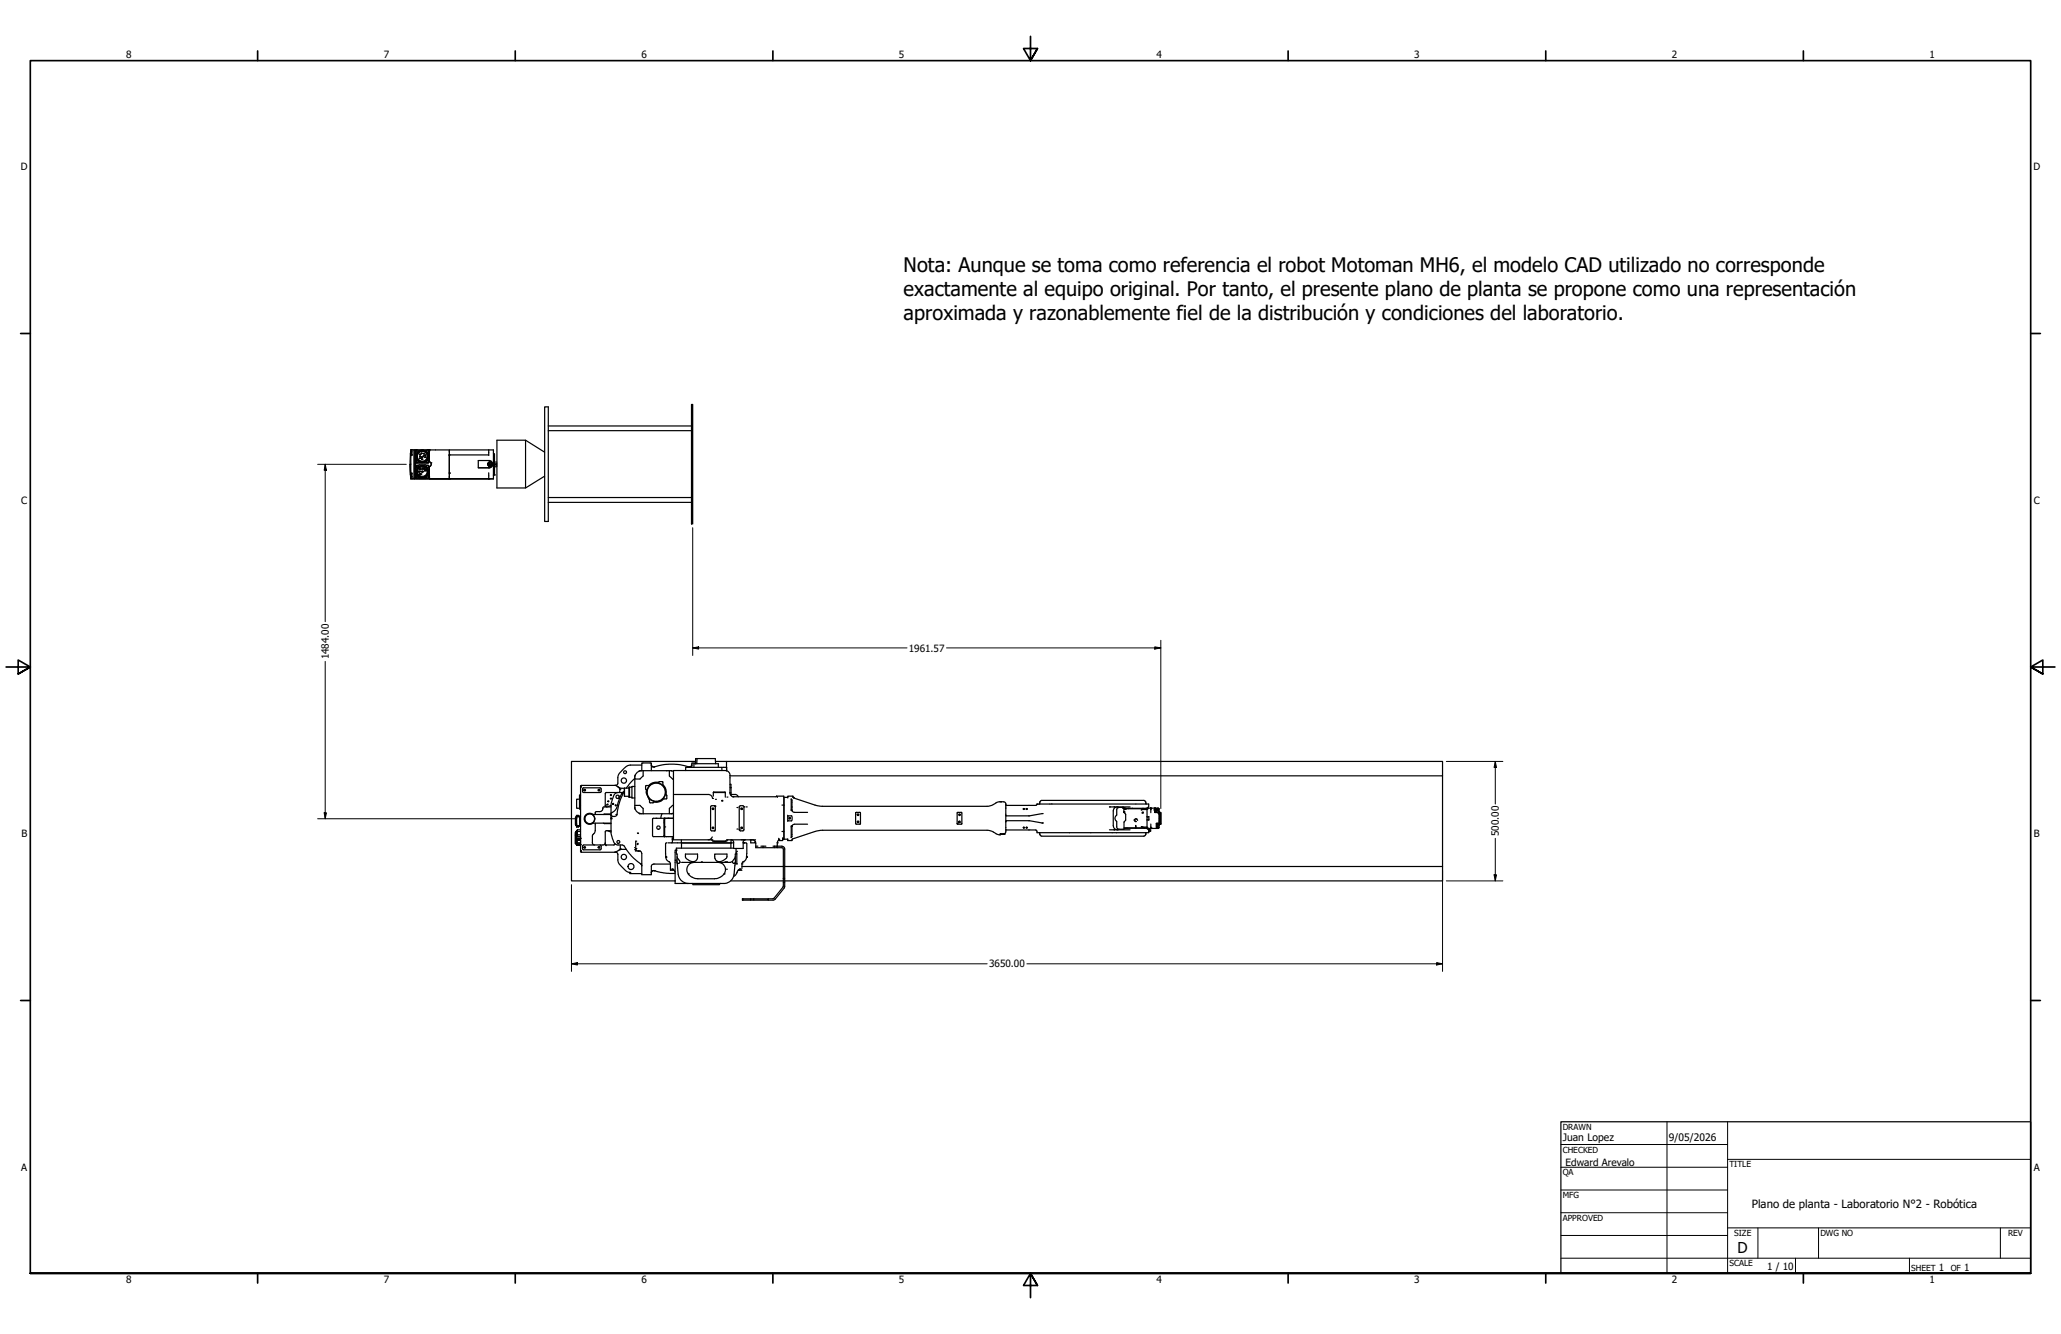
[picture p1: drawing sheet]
<svg xmlns="http://www.w3.org/2000/svg" width="864mm" height="559mm" viewBox="0 0 864 559" stroke-linecap="round" stroke-linejoin="round" font-family="sans-serif">
<!-- layer: Visible (ANSI) -->
<g fill="none" stroke="#000" stroke-width=".51">
<path d="M228.2 170.4h1.5v48h-1.5zM229.7 178.4h60.1M289.8 169.4h.5v50.1h-.5zM171.8 194.5l.2 4.4M171.8 194.5v.1M172 198.9l.1 1.7M172 198.9h.1M172.1 198.2h.6v2.3h-.4zM172.2 190.7v7.5M172.3 188.4l-.5 6.1M172.3 188.4l-.2 2.3h.6v-2.3M172.3 188.4h.4"/>
<path d="M172.3 198.4v1.3M172.3 189.2v1.3M172.3 198.4h.4M172.3 189.2h.4M172.3 190.5h.4M172.3 199.7h.4M172.7 188.4h.8v12h-.8M174.1 196.3l.1-.3a1.2 1.2 0 0 0 1.3-1.2h2.9a1.3 1.3 0 0 0 1.4 1.3v.3M174.1 196.3v2.6l.5 .4M174.1 188.8l.3-.4-.2 .3v5l.2 .2h5.1l.2-.2M174.1 200l.4 .4M174.1 200l.3 .4"/>
<path d="M174.1 196.3h.1M174.1 197.6h.1M174.1 188.8v11.2M174.1 197.4v.4M174.1 188.7v.1M174.2 199.1l.2 1.3h1.1h-1.1M174.2 193.7l.2 .2h5.1l.2-.2M174.4 197.5a2.57 2.57 0 0 1 2.5-2.5 2.57 2.57 0 0 1 2.6 2.5M174.4 197.5a2.57 2.57 0 0 0 2.5 2.7 2.57 2.57 0 0 0 2.6-2.7M174.4 191.1a2.57 2.57 0 0 1 2.5-2.6 2.57 2.57 0 0 1 2.6 2.6M174.4 191.1a2.57 2.57 0 0 0 2.5 2.6 2.57 2.57 0 0 0 2.6-2.6 2.57 2.57 0 0 1-2.6 2.6 2.57 2.57 0 0 1-2.5-2.6zM174.4 197.5a2.54 2.54 0 0 1 2.6-2.5 2.54 2.54 0 0 1 2.5 2.5"/>
<path d="M174.4 197.5a2.54 2.54 0 0 0 2.6 2.5 2.54 2.54 0 0 0 2.5-2.5 2.54 2.54 0 0 1-2.5 2.6 2.54 2.54 0 0 1-2.6-2.6zM174.4 191.1a2.54 2.54 0 0 1 2.6-2.5 2.54 2.54 0 0 1 2.5 2.5M174.4 191.1a2.54 2.54 0 0 0 2.6 2.6 2.54 2.54 0 0 0 2.5-2.6M174.4 191.1a2.54 2.54 0 0 0 2.6 2.5 2.54 2.54 0 0 0 2.5-2.5M174.4 191.1h.1M174.5 191.1a2.48 2.48 0 0 1 2.5-2.5 2.48 2.48 0 0 1 2.5 2.5M174.5 191.1a2.48 2.48 0 0 0 2.5 2.5 2.48 2.48 0 0 0 2.5-2.5 2.48 2.48 0 0 1-2.5 2.5 2.48 2.48 0 0 1-2.5-2.5zM174.6 197.5a2.41 2.41 0 0 1 2.4-2.4 2.41 2.41 0 0 1 2.4 2.4M174.6 197.5a2.41 2.41 0 0 0 2.4 2.5 2.41 2.41 0 0 0 2.4-2.5M174.6 199.3l-.2 .8 .4 .2 .4-.2M174.6 199.3l.5 .2 .5 1h2.7l.5-1 .5-.2M174.9 191.1a2.1 2.1 0 0 1 2.1-2.1 2.1 2.1 0 0 1 2.1 2.1"/>
<path d="M174.9 197.5a2.03 2.03 0 0 1 2.1-2 2.03 2.03 0 0 1 2 2M175.2 195.2l-.7-.2-.1 .8M175.2 189.2a.48 .48 0 0 0-.3-.7 .48 .48 0 0 0-.6 .6 .48 .48 0 0 0 .7 .3M175.3 194.9l-1.1 .2v.9M175.8 198.6l.2-.3 .4 .3M175.8 196.5l.3-.3 .3 .3M175.8 196.5l.3 .3 .3-.3M175.8 198.6l.2 .2 .4-.2M175.8 198.6l.3 .3 .3-.3M175.8 196.5h.1M175.9 191.9h.2M175.9 191.1h.2"/>
<path d="M175.9 192h.2M175.9 191.9v.1M176.1 191.9v.1M176.4 196.5h.1M176.6 191.5h.2zM176.6 189.9h.2M176.7 192.2l.1 .3zM177.2 196.2h.2M177.3 191.1h.2M177.5 190h.2M177.5 190v.1M177.7 190v.1"/>
<path d="M178 190.6h.2M178 190.7h.2M178 190.6v.1M178.1 197h.1M178.2 190.6v.1M178.6 194.9h.9l.2 1.1M178.7 195.2l.7-.2 .2 .3-.1 .5M178.7 189.2a.48 .48 0 0 1 .3-.7 .48 .48 0 0 1 .6 .6 .48 .48 0 0 1-.7 .3M179.3 199.3l.3 .8-.5 .2-.4-.2M179.5 191.1h.1M179.7 199.1l-.2 1.3h-1.1h1.1M179.8 188.5l.1 .3"/>
<path d="M179.8 198.8l-.1 .4-.4 .1M179.9 195.9v4.6l8.4 .1h-14.8M179.9 195.9v3.6v-1.4M179.9 190.8v-1.5v3.6M179.9 192.9l.1 .3M179.9 199.5v.5M179.9 192.9v.1a1.41 1.41 0 0 1 .1 2.5l-.1 .4M179.9 188.8v.5M179.9 200l-.4 .4M179.9 188.8l-.4-.4 .2 5.3M179.9 200l-.4 .5M179.9 188.4l8.4 .1"/>
<path d="M179.9 188.4l-6.4 .1v12.1M179.9 188.4v4.5M180.5 193.9l.2 .9-.8 1.1M188.3 190.6h.1M188.3 188.9v10.5M188.3 199.4v.6M188.3 198.2v.2M188.3 190.6v.1M188.3 190.6h16.5M200.4 192.9h4.5a1.52 1.52 0 0 1 1.5 1.5 1.52 1.52 0 0 1-1.5 1.6h-4.5zM200.4 196h4.5M204.3 194.4a.98 .98 0 0 1 1-1 .98 .98 0 0 1 1 1"/>
<path d="M204.3 194.4a.98 .98 0 0 0 1 1 .98 .98 0 0 0 1-1M204.3 194.4h.1M204.5 194.4v.1M204.5 194.5l.4 .6M204.8 193.7l-.3 .6M204.8 188.5h2v12.1M204.8 198.1v2.4h-16.5v-1.1M204.8 188.5h-16.5v1M204.8 188.5v2.3M204.9 195.1l.1 .1M204.9 193.6h.9l.4 .8-.4 .7h-.9l-.4-.7zM204.9 195.1v.1"/>
<path d="M205 195.2h.7M205 193.6h.6M205.8 195.1v.1M205.9 193.7l.3 .6M205.9 195.1l-.2 .1M206.2 194.5l-.3 .6M206.2 194.4v.1M206.3 194.4h.1M206.4 194.4l-.4 1.1-1.1 .5M206.8 190.1h.4v8.8h-.4M207.2 193.5h1M207.2 195.5h1"/>
<path d="M207.6 194.5l.4 .3M208 194.8h.2M208.2 184.4h12v20h-12zM208.2 194.2l-.6 .2 .4 .4M220.2 184.4l8 5M228.2 199.5l-8 4.9M229.7 180.4h60.1M172.1 200.6h1.4M172.3 200.5l-.2 .1M173.5 200.6h33.3M174.2 200.2l.2 .2M179.7 200.2l-.2 .2"/>
<path d="M188.3 200.5l18.5 .1M229.7 208.4h60.1M229.7 210.4h60.1M291.5 319.6h-1.6v1.8M291.5 319h-52v50h43.4M291.5 317.8v2.1v-2.1h8.2l.1 2.1M292.1 317.8l-.1 2.1M299.8 319h4.6l.1 3.9v-1.5h-2M304.4 319h300.1v6M242.8 334.8h-1.2v3.8h1.2M243.3 337.2v-4.1l-.5-.1v6h.5M243.6 329.2h-.3v27.6h.3"/>
<path d="M244.2 330.2l7.4-.2 .3 .4v1.2l-.4 .4h-7l-.4-.4zM254.1 338l-1.4 .3a1.42 1.42 0 0 1-1.4 1.7h-1.7l-.2 1.2M254.6 338h1.4M256 337.4l-1.9 .6M258.9 329.6l-1-.6h-14.3v.7h-.3M258.9 329.6l1.1 .6 3.5-.1M258.9 329.6a1.71 1.71 0 0 1 .6 2.4M259 332a1.95 1.95 0 0 0-1.8 1.2l-1.2 3.7v12.1l1.2 3.7a2.02 2.02 0 0 0 1.8 1.2l2.4 .3a27.2 27.2 0 0 0 7.5 8.1v.3l-.1-.3M259.4 333.4v.7M260.7 332h.3M261 332h-7.2l-.2 5.7 .5 .3M261 332h-.1a14.2 14.2 0 0 0-2.6 6.7l-.9 1.1-1.4 .8"/>
<path d="M261 332l.6-.5a27.8 27.8 0 0 0-3.2 10.1l-.8 .4a1.14 1.14 0 0 0-1.6 .8v.2M261.6 330.2l.1 3.4zM261.7 333.6h1.8M263.5 329.8h.3v4.1h-.3zM263.8 333.9h1M263.8 329.8h1M264.8 329.5v4.7l1.2 .1M264.9 329.4l-.1 .1M264.9 329.4h1.1M266 338.1l.3 1M266 326.3v11.8M266 337.4h2.2l1.3 1.2v2.3"/>
<path d="M266 338.1a2.95 2.95 0 0 0 2.7 2.8M266 326.1l-3.6 4M266 326.1v.2M266.3 324.6l-.3 1M268.7 322.8l-1 .3M268.7 322.8a3 3 0 0 0-2.7 3.3M268.7 322.8h.8M268.9 320.5h-5a8.6 8.6 0 0 0-5 5.3v2.2a.99 .99 0 0 1-1.2 1M268.9 322.8v-3.2h4v3.2M269.5 322.8h11v2.3l1.3 1.2h.4M269.5 322.8v2.3l-1.3 1.2h-2.2M270.6 329.2l1.1-.1a6 6 0 0 1 4.5-1.6l1.4-.1 .2 1.2a5.2 5.2 0 0 1 1.4 4.4l.2 1.5-1.2 .1a6 6 0 0 1-4.5 1.6l-1.3 .1-.2-.3v-1l-1.4-3z"/>
<path d="M272.9 320.3a1.02 1.02 0 0 0 1.3 .9l-1-.1zM274.2 321.2a23.3 23.3 0 0 1 14.4 0M274.2 321.2h.1M276.2 327.5l-.1 .1M280.5 322.8h.7M281.2 322.8l.3 .1M281.2 322.8l1 .3M282.2 332.8v19h16.5M282.2 337.4h-.4l-1.3 1.2v2.3M287.3 322.8v-1.4h15.2v1.4M288.6 321.2a1.02 1.02 0 0 0 1.3-.9l-.3 .8zM290.8 321.4v-1.5h10.2v1.5"/>
<path d="M297.8 337.8l1.5-.3 .4 .3v9.9l-.4 .3h-1.2l-.3-.4zM298.9 333.5v-1.5h5v1.9M299 332h4.8M299 331.9l-.1 .1M303.8 331.9l.1 .1M305.9 325h298.6v38h-275.7M305.9 329.9h.4M305.9 328.5h.4v1.4M306.3 332.8h2.1l1 1M306.3 329.9v3.3M307.2 333.8a1.69 1.69 0 0 1-1.3-1.6v-7.4a1.95 1.95 0 0 0-2-2h-21.7v10h14.5a1.74 1.74 0 0 1 1.9 1.7M309.8 337.8l1.5-.3 .4 .3v9.9l-.4 .3h-1.2l-.3-.4z"/>
<path d="M325.4 333.5h3v18h-.5M325.4 333.5v.1M325.4 333.5l-.2 .3h-18.1M325.8 333.7v.3M328.4 337.2h.1M330.1 333.9v-.4h2.3v.5M330.1 334h-1.6v17.5h1.6M330.1 333.9v.4M331.5 334.7l.4 .3v4.5h-.4zM331.9 339.3l.4 .8 .6 .2h5.5M332.4 334l9.1 3.2 3.2 .6M332.4 334v.1"/>
<path d="M419.6 335.9h.1M420.6 335.9a6.5 6.5 0 0 0-5.2 1.5l-1.8 .4h-68.9M420.7 335.9l.5 .2 .2 .6v11.9l-.6 .6h-1.6v.5l-1.9-.5M421.4 337.1l.2 .3h12.5M428.8 338.9h.3M428.8 338.9h.4M428.8 338.9l.2-.3 .2 .3M434.5 336.9l-.5 .5M434.6 336.9l46.7-.1v1.1M436 335.5l-.5 1.3M436 335.5l.5-.2h42.8a1.14 1.14 0 0 1 .8 1.4l.2 .1M440.8 336.7v.1"/>
<path d="M464.9 338h8.6M466.9 338h.1M468.2 338a1.73 1.73 0 0 0-1.7 1.7v6.2a1.86 1.86 0 0 0 1.7 1.7M470.2 338.3l1.3 .3M470.3 338.2h-1.4l-.8 .4-.2 2.8a1.72 1.72 0 0 0 0 2.8l.2 2.7 .7 .4h1.9M471.5 338.6h.1M471.6 338.6h8.8M472.9 338.6v.2M478.9 338.6l1.7 .2M480.5 338.6h-.2M480.6 338.8l.2 .1M480.6 338.8v3.4"/>
<path d="M481 338.8l-2.8 .5 .8-.5h-7.2v.2h-.9v1.1M481.3 337.9l-.9 .7M482 338.5l-1.4 .3M482 338.5h.2M482 338.5l.2 .3M482.2 338.5h.1M482.2 338.5h1.9M482.2 339v-.2v1.6M483.7 339.2l.1 .5M483.7 339.2h1.3M483.7 339.2h.1M483.8 339.7v.6"/>
<path d="M483.9 338.9a.56 .56 0 0 1 .9-.2 .56 .56 0 0 1-.2 .9l-.7-.1zM484 338.8a.62 .62 0 0 1 .9 0 .62 .62 0 0 1-.1 .9 .62 .62 0 0 1-.9-.2l-.2-.3zM484.1 338.5h1.2l.4 .3v2.3M484.1 338.5l-.3 .5M485 339.2h-1.3M485.1 338.5l.3 .2 .1 2M485.1 339.2a.73 .73 0 0 1-.5 .7 .73 .73 0 0 1-.8-.2M485.7 339.9h.1M485.8 340l-.1 6.7-.3 .3h-3.2M485.8 339.9v.1M241.2 348.5l.2 5zM241.2 348.7v4.6"/>
<path d="M241.2 342.5v3M241.2 342.3v3.5h.4M241.2 342.3h.1M241.4 353.5l.4 .1-.2-.1M241.4 348.4h.5M241.5 348.4v5.1M241.6 353.9h.8zM241.6 348l.3 .1h-.3M241.6 353.9h.8M241.6 341.6h.8M241.6 346.3h.8M241.6 341.8h.8"/>
<path d="M241.6 346.2h.8M241.6 341.6v.2M241.6 346.2v.1M241.6 353.9h.1M241.6 342.4v3.4M241.6 345.8l1.3 .1M241.7 348.1v.3M241.7 353.6v.2M241.7 342.1h.1M241.8 342.1h1.1l-1.6 .1M241.8 341.8v.3M241.9 347.9l-.3 .1h.3"/>
<path d="M241.9 348.4h-.3M241.9 347.9l.1 2.5M241.9 353.3v.5M241.9 353.3h1.3M241.9 351.9v1.2M241.9 351.7l1.3 .2zM241.9 351.2v.5M241.9 351.2v2.6M241.9 353.8h1.3M241.9 351.2h1.3M242 347.6l-.1 .3M242 350.4h1.2v.8"/>
<path d="M242 347.6v2.8M242 348.3h1.3M242 347.6h1.3M242 349.7h1.3M242.1 341.8v.3M242.1 345.9v.3M242.4 341.6h-.8M242.4 346.2l-.8 .1M242.4 341.6v.2M242.7 353.8v.3h.5v-.3M242.9 344.9l.1 .7M242.9 345.9h-1.2l.1 .3"/>
<path d="M242.9 344.9v-2.8h.3v3.8h-.3M242.9 344.9h.1M242.9 345.6v.3M243 344.9v.7M243.2 353.3v.5M243.2 351.9v1.2M243.2 351.2v.5M243.2 354.1h.1M243.2 345.9h.1M243.2 342.1h.1M243.2 351.2l.1 .1M243.3 353.6l-1.4 .2"/>
<path d="M248.2 344.8h7.8M248.2 341.2h7.8M248.5 341.2a2.31 2.31 0 0 0-3.1 .2 2.31 2.31 0 0 0 0 3.2 2.31 2.31 0 0 0 3.1 .2M249.4 344.8v3.1l-.3 1-.9 1.2v2.9a.88 .88 0 0 0 1 .9M252.8 344.8l3.2 .2M253.6 353l-.3 .7-.5 .2h-8.2l-.5 .5v1.2l.4 .4h7l.4-.4v-1.2l-.5-.5M254.6 348h1.4M256 348.6l-1.4-.6-1 .3v5.6l.5 .4M256 341l-3.2 .2M257.7 353.4l-.3 .5h-3.5l-.3-.4M257.7 356.9a.99 .99 0 0 1 1.2 1v2.5a9.9 9.9 0 0 0 4.8 5h.2M259.8 355.9l-2.3 1.1h-13.9v-.7h-.3"/>
<path d="M259.8 355.9h.1M260 355.8h.1M259.9 353.9l-.1 2M260 355.8h2.4M265.9 355v.1M266.4 352.4v3.5l.6 .5 .9 .1a.98 .98 0 0 1 1 1v8.9h4v-3.6l.4-.7 7.6-.2-.5-.9a3.1 3.1 0 0 1-1.5-3.6v-4M267.7 340.6l.3 .3h1.5M269.5 340.9h11.7M277.4 340.9l-.5 1.9M278.3 342.8l-4.8 .1-.1 7.3 .3 .3h8.5M278.3 344.7v3.9M278.3 349.8v.7"/>
<path d="M278.3 350.1v.4M278.3 342.8v7.3M278.3 342.8h.3M278.3 343.5v1.2M278.3 349.8v.2M278.3 349.6v.2M278.3 343.7v1M278.3 343v.3M278.6 342.8v7.7M278.6 342.8h3.6M279.2 353.1l-.3 .3M279.2 353.1h.1"/>
<path d="M279.8 353.1h5.7M281.2 340.9l1-.2zM281.7 350.5v1h.5h-.5M281.7 351.6v1.5M283.3 356.1h.1M283.4 356.1h-.5v4.2M285.5 353.1h20.8M285.5 351.8v1.3M285.5 353.1h.1M285.6 353.1v2.2M287.2 357.8h5.1v1.5a2.32 2.32 0 0 1-1.9 1.7 2.32 2.32 0 0 1-2.2-1l-.9-.7zM298.4 350.6a1.7 1.7 0 0 1-1.7 1.2"/>
<path d="M299.1 352.3h4.9M299.5 357.8h5.1v1a3.1 3.1 0 0 1-4.8 1.4zM304.4 351.8h12.2M305 351.8l-.5 .5h-6l-.5-.5M306.3 353.1h-20.7M306.3 353.1h1.1M306.3 351.8v3.5M306.4 351.8a.98 .98 0 0 1 1 1v2.6h4v-2.6a.98 .98 0 0 1 1-1M307.4 355.3h-24l.3 5.5a.7 .7 0 0 0 .4 .9 .7 .7 0 0 0 .9-.4 .7 .7 0 0 0-.4-.9l-.9-1.6M308.4 357.3h.3v4.5h-.7M308.4 355.4l-.2 5.4a.7 .7 0 0 1-.5 .9 .7 .7 0 0 1-.9-.4 .7 .7 0 0 1 .4-.9l.9-1.6M310.6 351.8h1.3"/>
<path d="M311.4 353.1h.6zM312 353.1h.6M312.6 353.1l.3 .3M312.9 353.4v4.6a2.82 2.82 0 0 1-.9 2.7l-.5 .2M314.3 351.8l.3 .1v1.2h1.8v-.7M315.2 351.8a1.41 1.41 0 0 1 1.5 1.5v1.8h7.8M316.7 354.5h.9M318.8 354.5h2.1M319.7 354.5v.6M323.9 354.5h.6M325.7 355.1h2l.5 .6v13.8M326.3 351.5v.1"/>
<path d="M326.3 351.9h.1M326.3 351.9l-.6 1v2.2h-1.2v-.6h3.1a1.31 1.31 0 0 1 1.2 1.2v12.3M326.3 351.9v.1M326.3 351.2v.9M328 350.9v1.2h-1.7M328 351.3v.1M328.4 348.3h.1M330.1 341.8l1.8 .1-.2 2h-1.6zM330.1 341.5v.3M330.1 343.9v.1M338.4 345.2h-5.5l-.9 .5-.1 .6-.4-.3v4.8l.4-.3v-4.2M344.7 347.8h68.9l1.8 .3 1.9 1.1"/>
<path d="M344.7 347.8l-3.2 .5-9.4 3.1-.2 .7h-1.8v-.7M358.6 340.4l2 .1-.2 4.7h-1.7l-.2-.2zM401.1 340.4l1.9 .1-.1 4.7-1.8-.1zM419.2 349.5h.8M420 349.5h.7M421.1 349.1l-.2 .1M421.1 349.2l-.2 .3h-.9M421.4 344.1l.4-.3a43.5 43.5 0 0 1 14.9 .9M421.4 347.7h12.7M434 347.7l.5 .5M434.5 348.2v.6h46.8v-.3M435.5 348.8l.5 1.2"/>
<path d="M436.7 340.8a43.5 43.5 0 0 1-14.9 1l-.4-.3M448.1 348.8h.1M457.1 348.8h.1M464.9 347.6h8.6M466 348.8h.1M466.9 347.6h.1M467.7 348.9h.1M470.7 347.3l.7-.3h9l.7 .4M470.9 340.1v.1M470.9 340v.1M470.9 340.2h.1M470.9 340.2l.8 .9-.1 2.5"/>
<path d="M471 344.4v2.4h4.9M471.1 344.2l-.1 .2M471.6 343.7l-.5 .5M472.2 346.8v.2M475.2 343.6a.74 .74 0 0 1 .8-.6 .74 .74 0 0 1 .7 .7M475.5 343.9l.2 .3 .5-.1M475.5 343.8v.1M475.6 343.6l-.1 .2M475.9 345.8v1zM475.9 346.8h3.1M479 346.8l-.8-.5 2.4 .2v.3M479 346.8h1.6"/>
<path d="M479.6 346.8v.2M480.3 348.8l-.2 .1a1.14 1.14 0 0 1-.8 1.4h-42.8l-.5-.3M480.6 342.2v1.2l.8 .2M480.6 346.8l1.6 .2M480.6 343.4v3.1l.4 .2M480.8 346.7l-.2 .1M481.1 347.4l.1 .1M481.2 347.4l.1 .1M481.2 347.5h.4M481.4 348.3l-.1 .2M481.4 342l-.8 .2M481.4 342.1v1.3"/>
<path d="M481.4 348.1l.1 .2M481.4 347.6v.1M481.4 348.2h.1M481.5 347.6v.7M481.5 348.2h.2M481.6 348.2l-.1-.7v.8M481.6 347.5h.1M481.7 347.5l.1 .1M481.8 348.1l-.1 .1M481.8 347.7l.1 .2M481.8 347.9h.1M481.9 347.6v.1"/>
<path d="M481.9 348.1h.1M481.9 347.9l-.1 .2M482.2 347h.1M482.2 345.2l-.2 1.8M483.8 340.1l.1 .3h1.2M484.5 344.9h.8v1.8h-.8v-1.8h.8M484.6 346.5h.5M484.6 346.5l.2-.5 .3 .1v.4M484.7 345l.4 .1v.5h-.4zM484.8 345.2l.2 .1zM484.8 346.3h.2zM485.1 340.4h.1"/>
<path d="M485.4 340.1l-.3 .3M485.8 345.6l-.1 .1M485.8 340.3h.1M485.8 345.2h.1M485.9 345.3h.1M486.3 340.3l.1 4.9zM486.3 340.3h-.4v4.9h.4M263.7 365.4l.2 .6h5M272.9 365.7a.95 .95 0 0 1 1.3-1 23.4 23.4 0 0 0 8.7 1.1M280.9 361.8v2.8h1.6M281.2 364.1h.8l.9 1.2M281.7 364h.1"/>
<path d="M283.7 360.3h-.8v9.8h20.4a4.3 4.3 0 0 0 4.3-3.9l.6-5M283.7 361.2l.5 5a4.4 4.4 0 0 0 4.3 3.9M285.6 361.3h20.6M289.9 370.1l.5 .5M290.1 367.5h.1M290.4 370.6h11M290.8 361.3a3.2 3.2 0 0 0-3 2.8 3.2 3.2 0 0 0 2.3 3.4M301 361.3a3.2 3.2 0 0 1 3 3 3.2 3.2 0 0 1-2.7 3.4l-1.9 .4h-7l-2.2-.6M301.9 370.1l-.5 .5M306.2 369h22M308.9 362.1h.1M309.3 364.6h1.6"/>
<path d="M310.1 364h.1M310.6 364.1h-.8l-.7 .7a3 3 0 0 1-1.7 2.3M310.9 361.8v2M310.9 363h17.3M311.1 376.5h.2v.6h-.2zM311.3 376.5h3.2v.6h-3.2M311.4 361l-.5 .9M311.5 360.9l-.1 .1M314.5 376.5h1.3v.6h-1.3M315.8 376.5h6.1v.6h-6.1M321.9 376.5l2.4-.1 3.9-4.9v-2h.6l-.1 2.4-3.8 4.7-.7 .5h-2.3M328.2 368h.6v1.5"/>
<path d="M604.5 363v6h-275.7"/>
<circle cx="174.8" cy="193.3" r=".49"/>
<circle cx="175.6" cy="197.5" r=".26"/>
<circle cx="176" cy="190.3" r=".12"/>
<circle cx="176.9" cy="197.5" r=".28"/>
<circle cx="177" cy="197.5" r="2.03"/>
<circle cx="177" cy="191.1" r="2.11"/>
<circle cx="177.2" cy="196.2" r=".26"/>
<circle cx="178.2" cy="197" r=".29"/>
<circle cx="178.2" cy="191.5" r=".12"/>
<circle cx="179.1" cy="193.4" r=".51"/>
<circle cx="205.4" cy="194.4" r=".44"/>
<circle cx="245" cy="331" r=".33"/>
<circle cx="251" cy="331" r=".36"/>
<circle cx="254.6" cy="337" r=".23"/>
<circle cx="254.9" cy="335.7" r=".21"/>
<circle cx="256" cy="333.1" r=".21"/>
<circle cx="256" cy="334.5" r=".23"/>
<circle cx="256.9" cy="336.7" r=".23"/>
<circle cx="258" cy="337.3" r=".21"/>
<circle cx="258.8" cy="333.7" r=".71"/>
<circle cx="261.4" cy="327" r="1.11"/>
<circle cx="261.9" cy="323.5" r=".61"/>
<circle cx="275" cy="331.8" r="4"/>
<circle cx="275" cy="331.9" r="3.8"/>
<circle cx="298.8" cy="338.8" r=".33"/>
<circle cx="310.8" cy="338.8" r=".33"/>
<circle cx="430.2" cy="338.9" r=".16"/>
<circle cx="430.2" cy="338.9" r=".19"/>
<circle cx="245" cy="355" r=".33"/>
<circle cx="247.1" cy="343" r="2.13"/>
<circle cx="247.1" cy="343" r="2.06"/>
<circle cx="251" cy="355" r=".36"/>
<circle cx="259.1" cy="352.7" r=".58"/>
<circle cx="261.4" cy="359" r="1.11"/>
<circle cx="275.9" cy="346.7" r=".71"/>
<circle cx="298.8" cy="346.8" r=".33"/>
<circle cx="310.8" cy="346.8" r=".33"/>
<circle cx="330.9" cy="342.8" r=".35"/>
<circle cx="359.5" cy="341.3" r=".31"/>
<circle cx="359.5" cy="344.3" r=".33"/>
<circle cx="402" cy="344.3" r=".35"/>
<circle cx="402.1" cy="341.3" r=".33"/>
<circle cx="429" cy="346.7" r=".16"/>
<circle cx="429" cy="346.7" r=".21"/>
<circle cx="430.2" cy="346.7" r=".16"/>
<circle cx="430.2" cy="346.7" r=".21"/>
<circle cx="484.9" cy="345.2" r=".16"/>
<circle cx="484.9" cy="346.3" r=".14"/>
<circle cx="264.4" cy="363" r="1.26"/>
</g>
<g fill="#000">
<circle cx="172" cy="190.1" r=".25"/>
<circle cx="172.1" cy="188.5" r=".25"/>
<circle cx="172.3" cy="190.5" r=".25"/>
<circle cx="172.3" cy="199.7" r=".25"/>
<circle cx="174.1" cy="188.7" r=".25"/>
<circle cx="174.3" cy="193.4" r=".25"/>
<circle cx="174.3" cy="195.5" r=".25"/>
<circle cx="174.3" cy="189" r=".25"/>
<circle cx="174.3" cy="199.8" r=".25"/>
<circle cx="174.4" cy="197.5" r=".25"/>
<circle cx="174.4" cy="191.1" r=".25"/>
<circle cx="174.5" cy="191.1" r=".25"/>
<circle cx="175.3" cy="193.4" r=".25"/>
<circle cx="175.3" cy="189" r=".25"/>
<circle cx="175.4" cy="197.5" r=".25"/>
<circle cx="175.8" cy="198.6" r=".25"/>
<circle cx="175.9" cy="197.5" r=".25"/>
<circle cx="175.9" cy="190.3" r=".25"/>
<circle cx="176.1" cy="190.3" r=".25"/>
<circle cx="176.4" cy="198.6" r=".25"/>
<circle cx="176.6" cy="191.5" r=".25"/>
<circle cx="176.7" cy="197.5" r=".25"/>
<circle cx="176.7" cy="192.3" r=".25"/>
<circle cx="176.8" cy="192.3" r=".25"/>
<circle cx="176.8" cy="191.5" r=".25"/>
<circle cx="177" cy="196.3" r=".25"/>
<circle cx="177.2" cy="197.5" r=".25"/>
<circle cx="177.5" cy="196.3" r=".25"/>
<circle cx="177.9" cy="197" r=".25"/>
<circle cx="178.1" cy="197" r=".25"/>
<circle cx="178.1" cy="191.5" r=".25"/>
<circle cx="178.2" cy="197" r=".25"/>
<circle cx="178.2" cy="191.5" r=".25"/>
<circle cx="178.4" cy="197" r=".25"/>
<circle cx="178.6" cy="193.4" r=".25"/>
<circle cx="178.6" cy="189" r=".25"/>
<circle cx="179.5" cy="191.1" r=".25"/>
<circle cx="179.5" cy="197.5" r=".25"/>
<circle cx="179.6" cy="199.8" r=".25"/>
<circle cx="179.6" cy="193.4" r=".25"/>
<circle cx="179.6" cy="189" r=".25"/>
<circle cx="179.6" cy="195.5" r=".25"/>
<circle cx="179.8" cy="188.5" r=".25"/>
<circle cx="180.5" cy="193.9" r=".25"/>
<circle cx="188.3" cy="198.2" r=".25"/>
<circle cx="188.3" cy="190.6" r=".25"/>
<circle cx="204.5" cy="194.4" r=".25"/>
<circle cx="204.9" cy="194.4" r=".25"/>
<circle cx="205.8" cy="194.4" r=".25"/>
<circle cx="206.2" cy="194.4" r=".25"/>
<circle cx="206.4" cy="194.4" r=".25"/>
<circle cx="207.2" cy="198.9" r=".25"/>
<circle cx="207.6" cy="194.5" r=".25"/>
<circle cx="172.1" cy="200.6" r=".25"/>
<circle cx="172.7" cy="200.6" r=".25"/>
<circle cx="179.5" cy="200.4" r=".25"/>
<circle cx="179.9" cy="200.5" r=".25"/>
<circle cx="188.3" cy="200.6" r=".25"/>
<circle cx="204.8" cy="200.6" r=".25"/>
<circle cx="253.6" cy="337.5" r=".25"/>
<circle cx="257.7" cy="329" r=".25"/>
<circle cx="259.7" cy="330.6" r=".25"/>
<circle cx="260.7" cy="332" r=".25"/>
<circle cx="279.1" cy="322.8" r=".25"/>
<circle cx="288.6" cy="321.2" r=".25"/>
<circle cx="298.6" cy="334.5" r=".25"/>
<circle cx="299.3" cy="337.5" r=".25"/>
<circle cx="299.6" cy="337.7" r=".25"/>
<circle cx="299.8" cy="334.8" r=".25"/>
<circle cx="302.4" cy="335.3" r=".25"/>
<circle cx="302.5" cy="335.6" r=".25"/>
<circle cx="302.5" cy="335.3" r=".25"/>
<circle cx="304.6" cy="333.9" r=".25"/>
<circle cx="305.9" cy="332.2" r=".25"/>
<circle cx="307.1" cy="333.8" r=".25"/>
<circle cx="308.8" cy="338.3" r=".25"/>
<circle cx="311.7" cy="338" r=".25"/>
<circle cx="312.7" cy="338" r=".25"/>
<circle cx="327.7" cy="337.2" r=".25"/>
<circle cx="332.4" cy="334.1" r=".25"/>
<circle cx="419.2" cy="335.9" r=".25"/>
<circle cx="434.6" cy="336.9" r=".25"/>
<circle cx="464.9" cy="338" r=".25"/>
<circle cx="468.2" cy="338" r=".25"/>
<circle cx="470.3" cy="338.2" r=".25"/>
<circle cx="470.8" cy="338.4" r=".25"/>
<circle cx="470.9" cy="338.6" r=".25"/>
<circle cx="480.6" cy="338.8" r=".25"/>
<circle cx="482" cy="338.5" r=".25"/>
<circle cx="482.1" cy="338.5" r=".25"/>
<circle cx="482.2" cy="338.7" r=".25"/>
<circle cx="483.7" cy="339.2" r=".25"/>
<circle cx="483.8" cy="338.8" r=".25"/>
<circle cx="483.8" cy="338.5" r=".25"/>
<circle cx="485" cy="339.2" r=".25"/>
<circle cx="485.4" cy="338.8" r=".25"/>
<circle cx="241.2" cy="348.7" r=".25"/>
<circle cx="241.2" cy="353.3" r=".25"/>
<circle cx="241.9" cy="351.2" r=".25"/>
<circle cx="242.2" cy="353.8" r=".25"/>
<circle cx="242.4" cy="341.8" r=".25"/>
<circle cx="242.4" cy="346.2" r=".25"/>
<circle cx="243.2" cy="353.8" r=".25"/>
<circle cx="243.2" cy="351.2" r=".25"/>
<circle cx="256" cy="343" r=".25"/>
<circle cx="256" cy="341.6" r=".25"/>
<circle cx="257.7" cy="356.9" r=".25"/>
<circle cx="258.1" cy="341.2" r=".25"/>
<circle cx="259.8" cy="355.9" r=".25"/>
<circle cx="260" cy="355.7" r=".25"/>
<circle cx="265.9" cy="355.9" r=".25"/>
<circle cx="266.2" cy="356.4" r=".25"/>
<circle cx="266.3" cy="356.4" r=".25"/>
<circle cx="266.4" cy="352.4" r=".25"/>
<circle cx="266.4" cy="355.5" r=".25"/>
<circle cx="267" cy="353.8" r=".25"/>
<circle cx="267" cy="353.3" r=".25"/>
<circle cx="267.1" cy="348.9" r=".25"/>
<circle cx="267.1" cy="349.1" r=".25"/>
<circle cx="267.3" cy="356.5" r=".25"/>
<circle cx="267.9" cy="356.5" r=".25"/>
<circle cx="274.8" cy="342.8" r=".25"/>
<circle cx="278.3" cy="342.8" r=".25"/>
<circle cx="278.5" cy="346.4" r=".25"/>
<circle cx="279" cy="358.8" r=".25"/>
<circle cx="279" cy="359.2" r=".25"/>
<circle cx="279.9" cy="342.8" r=".25"/>
<circle cx="283.3" cy="356.1" r=".25"/>
<circle cx="299.3" cy="348" r=".25"/>
<circle cx="308.6" cy="356.6" r=".25"/>
<circle cx="308.8" cy="347.3" r=".25"/>
<circle cx="309.8" cy="347.5" r=".25"/>
<circle cx="312.8" cy="359.2" r=".25"/>
<circle cx="312.8" cy="358.8" r=".25"/>
<circle cx="314.6" cy="351.8" r=".25"/>
<circle cx="325.7" cy="353.1" r=".25"/>
<circle cx="326.3" cy="351.6" r=".25"/>
<circle cx="327.7" cy="348.3" r=".25"/>
<circle cx="328" cy="351.4" r=".25"/>
<circle cx="401.1" cy="345" r=".25"/>
<circle cx="419.2" cy="349.3" r=".25"/>
<circle cx="420.6" cy="349.5" r=".25"/>
<circle cx="436.7" cy="340.8" r=".25"/>
<circle cx="436.7" cy="344.7" r=".25"/>
<circle cx="468.2" cy="347.6" r=".25"/>
<circle cx="470.9" cy="340.1" r=".25"/>
<circle cx="471" cy="340.2" r=".25"/>
<circle cx="475.2" cy="343.5" r=".25"/>
<circle cx="475.9" cy="343" r=".25"/>
<circle cx="478.5" cy="340.6" r=".25"/>
<circle cx="478.6" cy="340.5" r=".25"/>
<circle cx="478.7" cy="340.2" r=".25"/>
<circle cx="478.7" cy="340.5" r=".25"/>
<circle cx="481.4" cy="348.3" r=".25"/>
<circle cx="481.8" cy="348.1" r=".25"/>
<circle cx="481.8" cy="347.7" r=".25"/>
<circle cx="482" cy="347" r=".25"/>
<circle cx="482.1" cy="347" r=".25"/>
<circle cx="482.2" cy="346.8" r=".25"/>
<circle cx="485.8" cy="345.6" r=".25"/>
<circle cx="263.9" cy="365.4" r=".25"/>
<circle cx="268.5" cy="361.9" r=".25"/>
<circle cx="274.2" cy="364.7" r=".25"/>
<circle cx="281.7" cy="364.1" r=".25"/>
<circle cx="288.4" cy="366.1" r=".25"/>
<circle cx="289.5" cy="361.3" r=".25"/>
<circle cx="293.9" cy="361" r=".25"/>
<circle cx="300.4" cy="361" r=".25"/>
<circle cx="303.4" cy="366.1" r=".25"/>
<circle cx="303.8" cy="361" r=".25"/>
<circle cx="304.4" cy="364.1" r=".25"/>
<circle cx="304.4" cy="361" r=".25"/>
<circle cx="306.4" cy="361" r=".25"/>
<circle cx="308.4" cy="361.8" r=".25"/>
<circle cx="309.4" cy="364.5" r=".25"/>
<circle cx="309.9" cy="364.1" r=".25"/>
<circle cx="310.1" cy="364.1" r=".25"/>
<circle cx="310.9" cy="361.9" r=".25"/>
<circle cx="311.4" cy="361" r=".25"/>
</g>
<!-- layer: Border (ANSI) -->
<g fill="none" stroke="#000" stroke-width=".7">
<path d="M431.8 15.2v10.2l-2.9-5.1h5.8l-2.9 5.1 2.9-5.1M107.9 21.3v4.1M215.9 21.3v4.1M323.8 21.3v4.1M539.8 21.3v4.1M647.7 21.3v4.1M755.6 21.3v4.1M8.6 139.7h4.1M850.9 139.7h4.1M2.5 279.4h10.2l-5.1-2.9v5.8l5.1-2.9-5.1 2.9M861.1 279.4h-10.2l5.1-2.9v5.8l-5.1-2.9 5.1 2.9M8.6 419.1h4.1"/>
<path d="M850.9 419.1h4.1M12.7 533.4v-508h838.2v508h-838.2h838.2M107.9 533.4v4.1M215.9 533.4v4.1M323.8 533.4v4.1M434.7 538.5l-2.9-5.1 2.9 5.1h-5.8l2.9-5.1v10.2M539.8 533.4v4.1M647.7 533.4v4.1M755.6 533.4v4.1"/>
</g>
<!-- layer: Title (ANSI) -->
<g fill="none" stroke="#000" stroke-width=".42">
<path d="M654 479.4h69.9M698.5 469.9v63.5M723.9 469.9v63.5M654 488.9h69.9M654 498.5h69.9M723.9 485.6h127M654 508h69.9M654 517.5h69.9M723.9 514.3h127M736.6 514.3v12.7M762 514.3v12.7M838.2 514.3v12.7"/>
<path d="M654 527h196.9M752.3 527v6.4M800.1 527v6.4"/>
</g>
<path d="M654 469.9h196.9v63.5h-196.9z" fill="none" stroke="#000" stroke-width=".51"/>
<!-- layer: Dimension (ANSI) -->
<g fill="none" stroke="#000" stroke-width=".42">
<path d="M133.1 194.5h37.1M136.3 194.5l.5 2.5h-1zM136.3 194.5v65.9M290.3 221v53.6M136.3 277.1v65.9M290.3 271.4l2.4-.4v.9zM290.3 271.4h89.7M396.6 271.4h89.8M483.9 271l2.5 .4-2.5 .5zM486.4 268.2v70.5M606 319h23.7M626.6 319l.5 2.5h-1.1z"/>
<path d="M626.6 319v17.8M133.1 343h108.6M135.8 340.5h1l-.5 2.5zM626.6 351.2v17.8M239.5 370.6v36.3M604.5 364.6v42.3M606 369h23.7M626 366.5h1.1l-.5 2.5zM239.5 403.7l2.4-.5v1zM239.5 403.7h174.1M430.3 403.7h174.2M602 403.2l2.5 .5-2.5 .5z"/>
</g>
<path d="M136.3 194.5l.5 2.5h-1zM290.3 271.4l2.4-.4v.9zM483.9 271l2.5 .4-2.5 .5zM626.6 319l.5 2.5h-1.1zM135.8 340.5h1l-.5 2.5zM626 366.5h1.1l-.5 2.5zM239.5 403.7l2.4-.5v1zM602 403.2l2.5 .5-2.5 .5z" fill="#000"/>
<g font-size="8.4">
<text x="378.7" y="113.9">Nota: Aunque se toma como referencia el robot Motoman MH6, el modelo CAD utilizado no corresponde</text>
<text x="378.7" y="124">exactamente al equipo original. Por tanto, el presente plano de planta se propone como una representación</text>
<text x="378.7" y="134">aproximada y razonablemente fiel de la distribución y condiciones del laboratorio.</text>
</g>
<text font-size="6.3" x="728.1" y="524.9">D</text>
<text font-size="4.8" x="734" y="506.2">Plano de planta - Laboratorio N°2 - Robótica</text>
<g font-size="4.3">
<text x="654.8" y="477.8">Juan Lopez</text>
<text x="699.3" y="478">9/05/2026</text>
</g>
<g font-size="4.2">
<text x="52.8" y="24.4">8</text>
<text x="160.8" y="24.4">7</text>
<text x="268.7" y="24.4">6</text>
<text x="376.7" y="24.4">5</text>
<text x="484.6" y="24.4">4</text>
<text x="592.6" y="24.4">3</text>
<text x="700.5" y="24.4">2</text>
<text x="808.5" y="24.4">1</text>
<text x="8.8" y="71.4">D</text>
<text x="852" y="71.4">D</text>
<text x="8.9" y="211.1">C</text>
<text x="852.2" y="211.1">C</text>
<text x="380.8" y="272.9">1961.57</text>
<text x="137.8" y="276.2" transform="rotate(-90 137.8 276.2)">1484.00</text>
<text x="9" y="350.8">B</text>
<text x="628.1" y="350.3" transform="rotate(-90 628.1 350.3)">500.00</text>
<text x="852.2" y="350.8">B</text>
<text x="414.5" y="405.3">3650.00</text>
<text x="8.9" y="490.5">A</text>
<text x="656" y="488.5">Edward Arevalo</text>
<text x="852.2" y="490.5">A</text>
<text x="740.5" y="532">1 / 10</text>
<text x="812.4" y="532.6">1</text>
<text x="823" y="532.6">1</text>
<text x="52.8" y="537.5">8</text>
<text x="160.8" y="537.5">7</text>
<text x="268.7" y="537.5">6</text>
<text x="376.7" y="537.5">5</text>
<text x="484.6" y="537.5">4</text>
<text x="592.6" y="537.5">3</text>
<text x="700.5" y="537.5">2</text>
<text x="808.5" y="537.5">1</text>
</g>
<g font-size="3.5">
<text x="654.8" y="473.2">DRAWN</text>
<text x="654.8" y="482.8">CHECKED</text>
<text x="724.7" y="488.9">TITLE</text>
<text x="654.8" y="492.3">QA</text>
<text x="654.8" y="501.8">MFG</text>
<text x="654.8" y="511.4">APPROVED</text>
<text x="726.7" y="517.7">SIZE</text>
<text x="762.8" y="517.7">DWG NO</text>
<text x="841.4" y="517.7">REV</text>
<text x="724.7" y="530.4">SCALE</text>
<text x="800.9" y="532.6">SHEET</text>
<text x="817.4" y="532.6">OF</text>
</g>
</svg>
